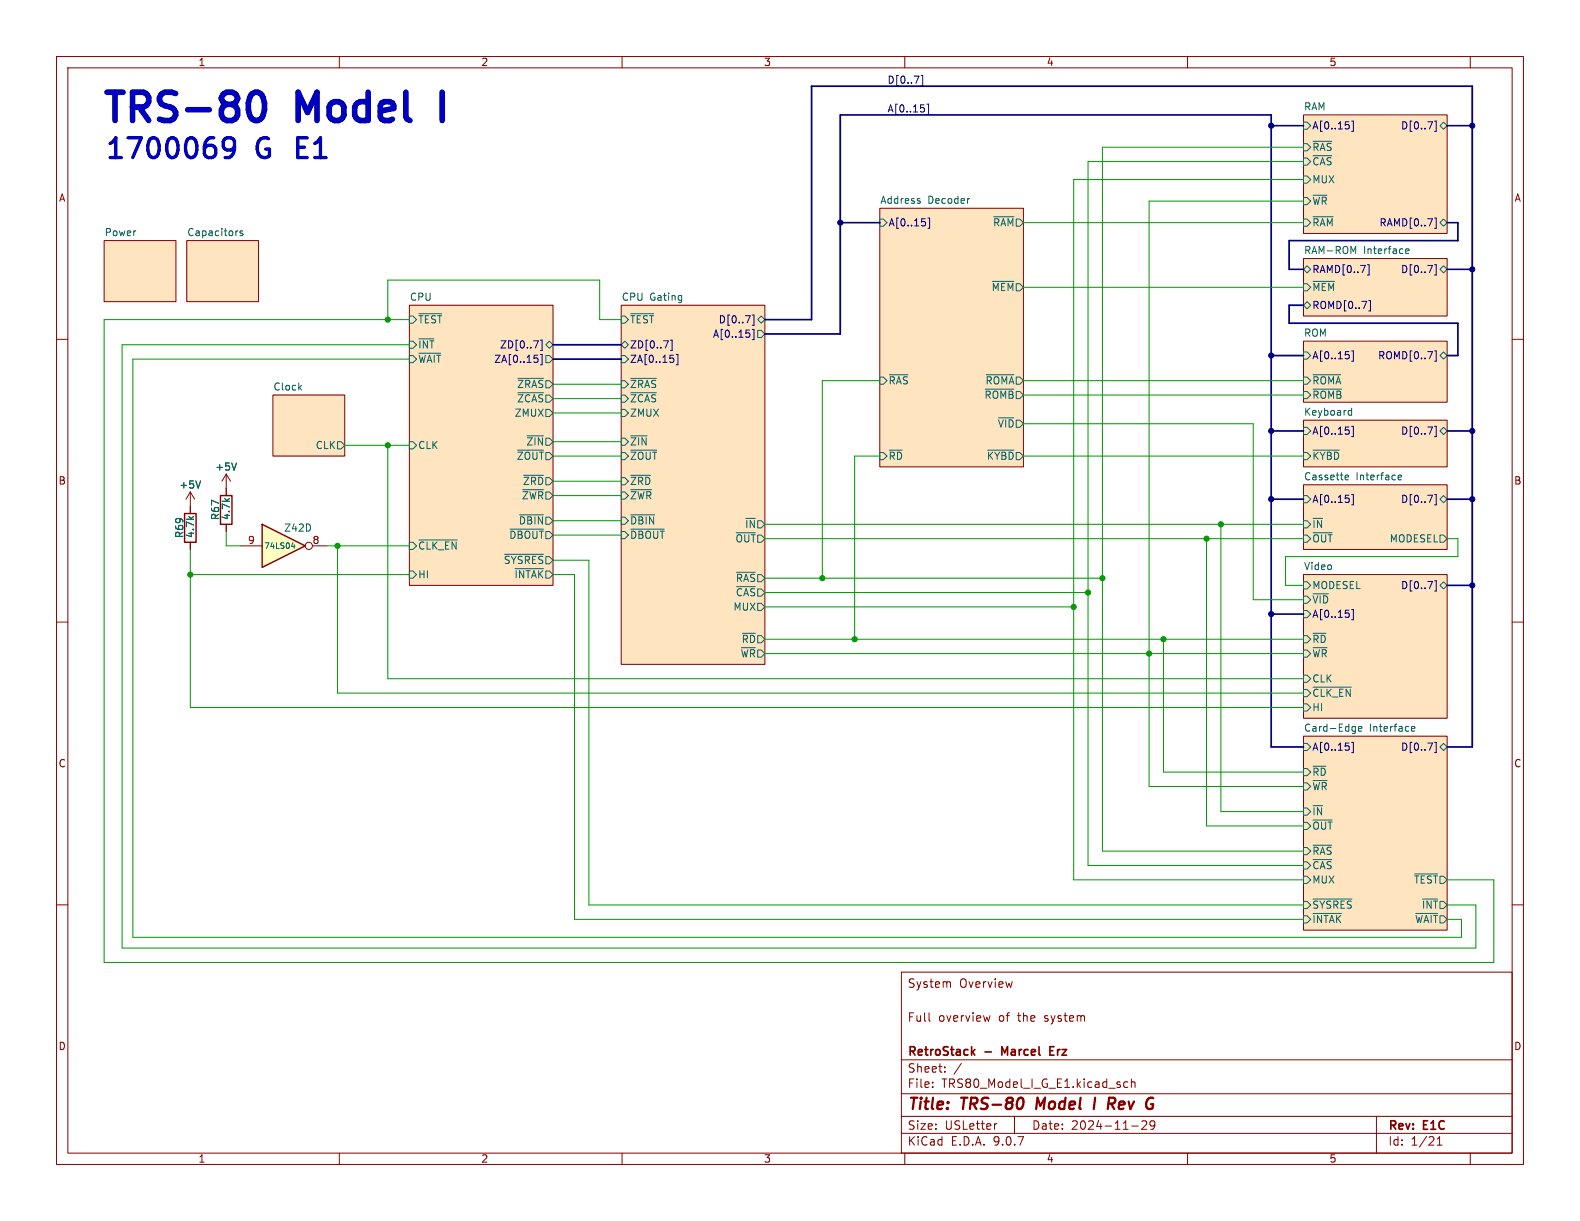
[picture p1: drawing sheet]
<svg xmlns="http://www.w3.org/2000/svg" width="279mm" height="216mm" viewBox="0 0 279 216" stroke-linecap="round" stroke-linejoin="round" font-family="sans-serif">
<g fill="none" stroke="#840000" stroke-width=".18">
<path d="M10 10h259.4v195.9h-259.4zM12 12h255.4v191.9h-255.4zM60 10v2M110 10v2M160 10v2M210 10v2M260 10v2M155.6 36.8h25.4v45.8h-25.4zM230.5 20.3h25.4v21h-25.4zM18.4 42.5h12.7v10.8h-12.7zM33 42.5h12.7v10.8h-12.7zM72.4 54h25.4v49.5h-25.4z"/>
<path d="M109.9 54h25.4v63.5h-25.4zM230.5 45.7h25.4v10.2h-25.4zM10 60h2M48.3 69.9h12.7v10.7h-12.7zM230.5 60.3h25.4v10.8h-25.4zM230.5 74.3h25.4v8.3h-25.4zM267.4 60h2M33.7 87l-.8 1.3M33.7 87l.7 1.3M33.7 87v3.8M33.7 95.9v1.3M40 83.8v3.8"/>
<path d="M40 92.7v1.3M40 83.8l-.8 1.3M40 83.8l.8 1.3M230.5 85.7h25.4v11.5h-25.4zM10 110h2M230.5 101.6h25.4v25.4h-25.4zM267.4 110h2M230.5 130.2h25.4v34.3h-25.4zM10 160h2M159.4 171.9h108v32h-108zM167.9 173.6l.2 .2v.8M175.1 179.6l-.3 1"/>
<path d="M267.4 160h2M159.4 197.4h108M159.4 193.4h108M159.4 187.4h108M164.3 180.4l.2 .2M164.9 192.1v.2M164.9 191.4v.1M167.1 189.4v.2M167.1 188.7v.1M170 188l-1.3 1.9M176.3 198.7l-.3 .1M179.4 197.4v3"/>
<path d="M199.4 191.4l-.4-.1-.3 .3v.4l.2 .2h.5M200.1 191.4l.2-.1 .3 .1 .1 .9M200.1 190.8v1.5M200.1 199.1h1.2M201.9 198.3l.6-.1 .2 .1 .1 .3-.9 1.1h.9M204.2 198.8l-.3 .3h-.3l-.2-.3 .1-.5 .4-.1 .2 .1a.99 .99 0 0 1-.3 1.4h-.3M243.4 197.4v6.5M60 203.9v2M110 203.9v2M159.4 200.4h108M160 203.9v2M210 203.9v2"/>
<path d="M254.1 202.5h.9M254.1 201.4l.5-.4v1.5M260 203.9v2"/>
</g>
<path d="M180.8 194.2a1.31 1.31 0 0 1 0 1.5M183.5 194.1l-.3 2M193.7 194.1l-.3 2M197.1 194.2a.53 .53 0 0 1 0 .8" fill="none" stroke="#840000" stroke-width=".4"/>
<path d="M172 186l.4 .6M172.4 185.6l-.6 .5M177.7 186.1l-.5-1v1.5M185.7 185.8h.5M186.4 185.1h-.7v1.5h.7" fill="none" stroke="#840000" stroke-width=".3"/>
<g fill="#ffe5bf" stroke="#ffe5bf" stroke-width=".18">
<path d="M48.3 69.9h12.7v10.7h-12.7z"/>
<path d="M230.5 130.2h25.4v34.3h-25.4z"/>
<path d="M109.9 54h25.4v63.5h-25.4z"/>
<path d="M155.6 36.8h25.4v45.8h-25.4z"/>
<path d="M230.5 20.3h25.4v21h-25.4z"/>
<path d="M230.5 45.7h25.4v10.2h-25.4z"/>
<path d="M230.5 60.3h25.4v10.8h-25.4z"/>
<path d="M230.5 101.6h25.4v25.4h-25.4z"/>
<path d="M72.4 54h25.4v49.5h-25.4z"/>
<path d="M33 42.5h12.7v10.8h-12.7z"/>
<path d="M230.5 74.3h25.4v8.3h-25.4z"/>
<path d="M230.5 85.7h25.4v11.5h-25.4z"/>
<path d="M18.4 42.5h12.7v10.8h-12.7z"/>
</g>
<g fill="none" stroke="#006464" stroke-width=".18">
<path d="M155.6 38.7h.6l.6 .7-.6 .6h-.6zM162.6 35.5l.2 .2-.2 .3M162.6 35.1l.1 .1M171.3 35.1h.2M175.7 38.3h3.6M230.5 34.9h.6l.7 .7-.7 .6h-.6zM230.5 38.7h.6l.7 .7-.7 .6h-.6zM230.5 21.6h.6l.7 .6-.7 .7h-.6zM230.5 27.9h.6l.7 .7-.7 .6h-.6zM230.5 31.1h.6l.7 .7-.7 .6h-.6zM230.5 25.4h.6l.7 .6-.7 .7h-.6zM232.2 38.3h3.5"/>
<path d="M232.2 34.5h2.5M232.2 27.5h3.3M232.2 25h3.3M254.6 22.2l.7-.6 .6 .6-.6 .7zM254.6 39.4l.7-.7 .6 .7-.6 .6zM41.9 40.8h.2M42.9 40.9l-.3-.1-.2 .2 .1 .2 .4 .1v.3h-.5M72.4 55.9h.6l.7 .6-.7 .7h-.6zM74.1 55.5h4M74.1 59.9h2.6M109.9 55.9h.6l.6 .6-.6 .7h-.6zM111.5 55.5h4.1"/>
<path d="M134 58.4h.6l.7 .7-.7 .6h-.6zM134 56.5l.6-.6 .7 .6-.7 .7zM175.5 49.8h3.8M230.5 54l.6-.7 .7 .7-.7 .6zM230.5 50.2h.6l.7 .6-.7 .6h-.6zM230.5 47.6l.6-.6 .7 .6-.7 .7zM232.2 49.8h3.8M239.3 44.5l.4-.9v1.2M248.6 44.4l.6-.1-.1-.2-.4-.1-.1 .2v.6h.5M254.6 47.6l.7-.6 .6 .6-.6 .7zM53 68.5l.3 .5M53.3 68.1l-.5 .5"/>
<path d="M59.7 78.1h.6l.7 .6-.7 .7h-.6zM72.4 60.3h.6l.7 .7-.7 .6h-.6zM72.4 78.1h.6l.7 .6-.7 .7h-.6zM72.4 62.9h.6l.7 .6-.7 .6h-.6zM74.1 62.5h3.8M91.5 79.6h4.6M91.6 69.4h4.5M91.6 66.9h4.5M93.2 77.1h2.9M96.5 72.4h.7l.6 .6-.6 .7h-.7zM96.5 61l.7-.7 .6 .7-.6 .6zM96.5 62.9h.7l.6 .6-.6 .6h-.7z"/>
<path d="M109.9 62.9h.6l.6 .6-.6 .6h-.6zM109.9 69.9h.6l.6 .6-.6 .6h-.6zM109.9 72.4h.6l.6 .6-.6 .7h-.6zM109.9 77.5h.6l.6 .6-.6 .6h-.6zM109.9 67.3h.6l.6 .6-.6 .7h-.6zM110.5 60.3l.6 .7-.6 .6-.6-.6zM111.5 69.4h4.6M111.5 77.1h2.9M111.5 79.6h4.6M111.5 66.9h4.6M155.6 66.7h.6l.6 .6-.6 .6h-.6zM157.3 79.6h2.2"/>
<path d="M157.3 66.3h3.3M174.2 68.8h5.1M174.4 66.3h4.9M174.6 79.6h4.7M176.6 73.9h2.7M230.5 66.7h.6l.7 .6-.7 .6h-.6zM230.5 62.2h.6l.7 .7-.7 .6h-.6zM230.5 69.2h.6l.7 .7-.7 .6h-.6zM230.5 75.6h.6l.7 .6-.7 .6h-.6zM232.2 79.6h4.6M232.2 68.8h5.1M232.2 66.3h4.9"/>
<path d="M238.5 73.4h.5M238.5 72.6h.5M239 72.1v1.3M254.6 62.9l.7-.7 .6 .7-.6 .6zM254.6 76.2l.7-.6 .6 .6-.6 .6zM35.5 85l-.5 1.3M41.8 81.9l-.4 1.2M72.4 95.9h.6l.7 .6-.7 .7h-.6zM74.1 95.5h6.7M89.2 98h6.9M90.2 93.6h5.9M91.9 91h4.2"/>
<path d="M92.4 86.6h3.7M92.6 84h3.5M109.9 84.5h.6l.6 .6-.6 .6h-.6zM109.9 87h.6l.6 .6-.6 .7h-.6zM109.9 80h.6l.6 .6-.6 .7h-.6zM109.9 94h.6l.6 .6-.6 .7h-.6zM109.9 91.4h.6l.6 .7-.6 .6h-.6zM111.5 84h3.5M111.5 86.6h3.7M111.5 93.6h6M111.5 91h4.3M130.2 94.2h3.4"/>
<path d="M131.9 91.7h1.7M155.6 80h.6l.6 .6-.6 .7h-.6zM230.5 80h.6l.7 .6-.7 .7h-.6zM230.5 87.6h.6l.7 .7-.7 .6h-.6zM230.5 94.6h.6l.7 .7-.7 .6h-.6zM230.5 92.1h.6l.7 .6-.7 .6h-.6zM232.2 91.7h1.7M232.2 94.2h3.4M237.9 84.8h.5M237.9 84.1l.4-.1 .2 .3-.6 .1M247.2 84.4l.6-.1v-.2l-.4-.1-.2 .2 .1 .6h.5M254.6 88.3l.7-.7 .6 .7-.6 .6z"/>
<path d="M254.6 94.6h.7l.6 .7-.6 .6h-.7zM72.4 101h.6l.7 .6-.7 .6h-.6zM91.1 100.6h5M130.3 103.7h3.3M130.3 101.2h3.3M131.3 112h2.3M134 106.7h.6l.7 .6-.7 .7h-.6zM230.5 108h.6l.7 .6-.7 .6h-.6zM230.5 102.9h.6l.7 .6-.7 .6h-.6zM230.5 119.4h.6l.7 .6-.7 .7h-.6zM230.5 112.4h.6l.7 .6-.7 .7h-.6zM230.5 105.4h.6l.7 .6-.7 .7h-.6z"/>
<path d="M230.5 114.9h.6l.7 .7-.7 .6h-.6zM232.2 112h2.3M254.6 103.5l.7-.6 .6 .6-.6 .6zM230.5 135.9h.6l.7 .6-.7 .7h-.6zM230.5 138.4h.6l.7 .7-.7 .6h-.6zM230.5 131.4h.6l.7 .7-.7 .6h-.6zM230.5 124.5h.6l.7 .6-.7 .6h-.6zM230.5 121.9h.6l.7 .7-.7 .6h-.6zM232.2 135.5h2.3M232.2 121.5h6.8M239.6 128.5h.1M239.7 128.5v1l-.1 .2"/>
<path d="M239.7 129.2l-.1 .1M240.2 128.9l.6-.1v-.3h-.4l-.2 .1 .1 .6h.5M249.6 128.9l.6-.1-.1-.3h-.3l-.2 .1 .1 .6h.4M254.6 132.1l.7-.7 .6 .7-.6 .6zM230.5 149.9h.6l.7 .6-.7 .6h-.6zM230.5 152.4h.6l.7 .6-.7 .7h-.6zM230.5 159.4h.6l.7 .6-.7 .7h-.6zM230.5 145.4h.6l.7 .7-.7 .6h-.6zM230.5 154.9h.6l.7 .7-.7 .6h-.6zM230.5 142.9h.6l.7 .6-.7 .6h-.6zM232.2 149.5h3.3M232.2 152h3.3"/>
<path d="M232.2 159h6.9M232.2 145h3.4M232.2 142.5h1.7M250.2 154.5h4M251.6 159h2.6M230.5 161.9h.6l.7 .7-.7 .6h-.6zM232.2 161.5h5M250.4 161.5h3.8"/>
</g>
<g fill="none" stroke="#000084" stroke-width=".18">
<path d="M163.6 39.3v.5M164.1 38.6h.3v1.8h-.3M238.5 22.1v.6M239 21.4h.3v1.8h-.3M253.7 21.4h.3v1.8h-.3M253.7 38.6h.3v1.8h-.3M132.5 59v.5M133 58.2h.3v1.9h-.3M133 55.7h.3v1.8h-.3M241.8 46.8h.3v1.8h-.3M242 53.2h.3v1.8h-.3M253.7 46.8h.3v1.8h-.3"/>
<path d="M94.4 60.3h.8l-.5 1.2M94.5 62.8h.6M94.9 63.3l.2 .2v.3l-.2 .3M95.6 62.7h.3v1.8h-.3M95.6 60.1h.3v1.9h-.3M117.3 60.3h.9l-.6 1.2M118.5 62.8h.6M118.6 60.1h.3v1.9h-.3M118.9 63.3l.3 .2v.3l-.3 .3M119.6 62.7h.3v1.8h-.3M238.5 62.8v.5M238.5 76.1v.6"/>
<path d="M239 62.1h.3v1.8h-.3M239 75.4h.3v1.8h-.3M253.7 62.1h.3v1.8h-.3M253.7 75.4h.3v1.8h-.3M238.5 88.2v.5M239 87.5h.3v1.8h-.3M253.7 87.5h.3v1.8h-.3M238.5 108.5v.5M239 107.8h.3v1.8h-.3M253.7 102.7h.3v1.8h-.3M238.5 132v.5M239 131.3h.3v1.8h-.3"/>
<path d="M253.7 131.3h.3v1.8h-.3"/>
</g>
<path d="M32.6 90.8h2.1v5.1h-2.1zM39 87.6h2v5.1h-2z" fill="none" stroke="#840000" stroke-width=".25"/>
<path d="M46.4 92.7l7.6 3.8-7.6 3.8z" fill="#ffffc2"/>
<path d="M46.4 92.7l7.6 3.8-7.6 3.8z" fill="none" stroke="#840000" stroke-width=".25"/>
<g fill="none" stroke="#840000" stroke-width=".18">
<path d="M33.7 89.5v1.3M33.7 95.9v1.3M40 86.4v1.2M40 92.7v1.3M42.5 96.5h3.9M55.2 96.5h2.6"/>
<circle cx="54.6" cy="96.5" r=".63"/>
</g>
<path d="M35.5 85l-.5 1.3M41.8 81.9l-.4 1.2M51.6 96.6h.6M52 96.3v.7" fill="none" stroke="#006464" stroke-width=".18"/>
<path d="M162.9 13.3h.3v1.9h-.3M163.4 19.1v.6M163.9 18.4h.3v1.8h-.3" fill="none" stroke="#000084" stroke-width=".18"/>
<g fill="none" stroke="#000084" stroke-width=".3">
<path d="M148.6 39.4h7M224.8 22.2h5.7M255.9 39.4h1.9v3.1h-29.8v5.1h2.5M255.9 22.2h4.4M135.3 59.1h13.3v-38.8h76.2v111.8h5.7M135.3 56.5h8.2v-41.3h116.8v116.9h-4.4M230.5 54h-2.5v3.2h29.8v5.7h-1.9M255.9 47.6h4.4M97.8 63.5h12.1M97.8 61h12.1M224.8 76.2h5.7M224.8 62.9h5.7"/>
<path d="M255.9 76.2h4.4M224.8 88.3h5.7M255.9 88.3h4.4M224.8 108.6h5.7M255.9 103.5h4.4"/>
</g>
<g fill="none" stroke="#009600" stroke-width=".18">
<path d="M181 39.4h49.5M230.5 26h-35.6v124.5h35.6M230.5 31.8h-40.6v123.8h40.6M230.5 28.6h-38.1v124.4h38.1M230.5 35.6h-27.3v103.5h27.3M68.6 56.5v-7h37.4v7h3.9M72.4 56.5h-54v113.7h245.8v-14.6h-8.3M181 50.8h49.5M61 78.7h11.4M68.6 78.7v41.3h161.9M72.4 63.5h-48.9v102.2h234.9v-3.1h-2.5M72.4 61h-50.8v106.6h239.4v-7.6h-5.1"/>
<path d="M97.8 73h12.1M97.8 78.1h12.1M97.8 67.9h12.1M97.8 70.5h12.1M155.6 67.3h-10.2v34.9M181 67.3h49.5M181 74.9h40.6v31.1h8.9M181 69.9h49.5M33.7 97.2v27.9h196.8M40 94v2.5h2.5M57.8 96.5h14.6M59.7 96.5v26.1h170.8"/>
<path d="M97.8 85.1h12.1M97.8 99.1h6.3v60.9h126.4M97.8 80.6h12.1M97.8 94.6h12.1M97.8 92.1h12.1M97.8 87.6h12.1M135.3 95.3h95.2M135.3 92.7h95.2M155.6 80.6h-4.5v32.4M181 80.6h49.5M213.4 95.3v50.8h17.1M215.9 92.7v50.8h14.6"/>
<path d="M255.9 95.3h1.9v3.1h-30.5v5.1h3.2M33.7 101.6h38.7M97.8 101.6h3.8v61h128.9M135.3 115.6h95.2M135.3 107.3h54.6M135.3 104.8h57.1M135.3 113h95.2M135.3 102.2h59.6M205.7 113v23.5h24.8"/>
</g>
<path d="M39.8 24.5l-.3 .5v.9l.3 .5 .3 .1h.7l.5-.3 .2-.3M41.1 24.5l.2 .2a2.85 2.85 0 0 1-.5 3l-.3 .2h-.7" fill="none" stroke="#0000c2" stroke-width=".6"/>
<path d="M43.9 18.2a1.83 1.83 0 0 1 1.2-1.9 1.28 1.28 0 0 1 1.4 1 3.9 3.9 0 0 1-.4 3.8 1.19 1.19 0 0 1-1.9-.7l-.3-1M78.2 16.3v5" fill="none" stroke="#0000c2" stroke-width="1"/>
<g fill="#009600" stroke="#009600" stroke-width=".18">
<circle cx="145.4" cy="102.2" r=".46"/>
<circle cx="151.1" cy="113" r=".46"/>
<circle cx="205.7" cy="113" r=".46"/>
<circle cx="213.4" cy="95.3" r=".46"/>
<circle cx="192.4" cy="104.8" r=".46"/>
<circle cx="194.9" cy="102.2" r=".46"/>
<circle cx="189.9" cy="107.3" r=".46"/>
<circle cx="68.6" cy="78.7" r=".46"/>
<circle cx="59.7" cy="96.5" r=".46"/>
<circle cx="68.6" cy="56.5" r=".46"/>
<circle cx="33.7" cy="101.6" r=".46"/>
<circle cx="215.9" cy="92.7" r=".46"/>
<circle cx="203.2" cy="115.6" r=".46"/>
</g>
<g fill="#000084" stroke="#000084" stroke-width=".18">
<circle cx="148.6" cy="39.4" r=".46"/>
<circle cx="260.3" cy="103.5" r=".46"/>
<circle cx="260.3" cy="88.3" r=".46"/>
<circle cx="224.8" cy="108.6" r=".46"/>
<circle cx="260.3" cy="76.2" r=".46"/>
<circle cx="224.8" cy="22.2" r=".46"/>
<circle cx="260.3" cy="47.6" r=".46"/>
<circle cx="224.8" cy="62.9" r=".46"/>
<circle cx="224.8" cy="88.3" r=".46"/>
<circle cx="224.8" cy="76.2" r=".46"/>
<circle cx="260.3" cy="22.2" r=".46"/>
</g>
<g font-size="7" fill="#0000c2">
<text x="17.8" y="22">TRS-80</text>
<text x="52.9" y="22">Model</text>
</g>
<g font-size="4.9" fill="#0000c2">
<text x="18.4" y="28.3">1700069</text>
<text x="45.5" y="28.3">G E1</text>
</g>
<g font-size="2.8" fill="#840000">
<text x="160.4" y="196.8">Title:</text>
<text x="170.1" y="196.8">TRS-80</text>
<text x="184.1" y="196.8">Model</text>
<text x="195.1" y="196.8">I</text>
<text x="198.4" y="196.8">Rev</text>
</g>
<g font-size="2.1" fill="#840000">
<text x="160.4" y="174.9">System</text>
<text x="169.6" y="174.9">Overview</text>
<text x="160.4" y="180.9">Full</text>
<text x="165.9" y="180.9">overview</text>
<text x="176.6" y="180.9">of</text>
<text x="180.2" y="180.9">the</text>
<text x="185" y="180.9">system</text>
<text x="160.4" y="189.9">Sheet:</text>
<text x="160.4" y="187.1">RetroStack</text>
<text x="174.2" y="187.1">-</text>
<text x="177.8" y="187.1">Marcel</text>
<text x="186.9" y="187.1">Erz</text>
<text x="160.4" y="192.6">File:</text>
<text x="166.5" y="192.6">TRS80_Model_I_G_E1.kicad_sch</text>
<text x="160.4" y="202.8">KiCad</text>
<text x="160.4" y="200">Size:</text>
<text x="167.1" y="200">USLetter</text>
<text x="168.1" y="202.8">E.D.A.</text>
<text x="175.7" y="202.8">9.0.7</text>
<text x="182.4" y="200">Date:</text>
<text x="189.4" y="200">2024-11-29</text>
<text x="245.4" y="200.2">Rev:</text>
<text x="245.4" y="202.8">Id:</text>
<text x="249.5" y="202.8">1/21</text>
<text x="251.8" y="200.2">E1C</text>
</g>
<g font-size="1.8" fill="#840000">
<text x="35" y="11.9">1</text>
<text x="85" y="11.9">2</text>
<text x="135" y="11.9">3</text>
<text x="185" y="11.9">4</text>
<text x="235" y="11.9">5</text>
<text x="10.3" y="35.9">A</text>
<text x="267.7" y="35.9">A</text>
<text x="10.3" y="85.9">B</text>
<text x="267.7" y="85.9">B</text>
<text x="10.3" y="135.9">C</text>
<text x="267.7" y="135.9">C</text>
<text x="10.3" y="185.9">D</text>
<text x="267.7" y="185.9">D</text>
<text x="35" y="205.8">1</text>
<text x="85" y="205.8">2</text>
<text x="135" y="205.8">3</text>
<text x="185" y="205.8">4</text>
<text x="235" y="205.8">5</text>
</g>
<g font-size="1.8" fill="#000084">
<text x="156.8" y="14.9">D[0..7]</text>
<text x="156.8" y="20">A[0..15]</text>
<text x="232" y="23.1">A[0..15]</text>
<text x="247.6" y="23.1">D[0..7]</text>
<text x="157" y="40.2">A[0..15]</text>
<text x="243.8" y="40.2">RAMD[0..7]</text>
<text x="232" y="48.5">RAMD[0..7]</text>
<text x="247.6" y="48.5">D[0..7]</text>
<text x="126" y="59.9">A[0..15]</text>
<text x="127" y="57.4">D[0..7]</text>
<text x="232" y="54.8">ROMD[0..7]</text>
<text x="87.3" y="64.4">ZA[0..15]</text>
<text x="88.3" y="61.8">ZD[0..7]</text>
<text x="111.3" y="64.4">ZA[0..15]</text>
<text x="111.3" y="61.8">ZD[0..7]</text>
<text x="232" y="63.7">A[0..15]</text>
<text x="243.6" y="63.7">ROMD[0..7]</text>
<text x="232" y="77.1">A[0..15]</text>
<text x="247.6" y="77.1">D[0..7]</text>
<text x="232" y="89.1">A[0..15]</text>
<text x="247.6" y="89.1">D[0..7]</text>
<text x="247.6" y="104.4">D[0..7]</text>
<text x="232" y="109.4">A[0..15]</text>
<text x="232" y="132.9">A[0..15]</text>
<text x="247.6" y="132.9">D[0..7]</text>
</g>
<g font-size="1.8" fill="#006464">
<text x="230.5" y="19.6">RAM</text>
<text x="232" y="29.4">~{CAS}</text>
<text x="232" y="26.9">~{RAS}</text>
<text x="232" y="32.6">MUX</text>
<text x="18.4" y="41.8">Power</text>
<text x="33" y="41.8">Capacitors</text>
<text x="155.6" y="36.1">Address</text>
<text x="164.1" y="36.1">Decoder</text>
<text x="175.5" y="40.2">~{RAM}</text>
<text x="232" y="36.4">~{WR}</text>
<text x="232" y="40.2">~{RAM}</text>
<text x="230.5" y="45">RAM-ROM</text>
<text x="241.1" y="45">Interface</text>
<text x="72.4" y="53.3">CPU</text>
<text x="109.9" y="53.3">CPU</text>
<text x="114.9" y="53.3">Gating</text>
<text x="175.3" y="51.7">~{MEM}</text>
<text x="232" y="51.7">~{MEM}</text>
<text x="73.9" y="57.4">~{TEST}</text>
<text x="111.3" y="57.4">~{TEST}</text>
<text x="230.5" y="59.6">ROM</text>
<text x="73.9" y="61.8">~{INT}</text>
<text x="73.9" y="64.4">~{WAIT}</text>
<text x="48.3" y="69.1">Clock</text>
<text x="91.3" y="71.3">~{ZCAS}</text>
<text x="91.3" y="68.8">~{ZRAS}</text>
<text x="111.3" y="71.3">~{ZCAS}</text>
<text x="111.3" y="68.8">~{ZRAS}</text>
<text x="157" y="68.2">~{RAS}</text>
<text x="174" y="70.7">~{ROMB}</text>
<text x="174.2" y="68.2">~{ROMA}</text>
<text x="232" y="68.2">~{ROMA}</text>
<text x="232" y="70.7">~{ROMB}</text>
<text x="90.9" y="73.9">ZMUX</text>
<text x="111.3" y="73.9">ZMUX</text>
<text x="176.3" y="75.8">~{VID}</text>
<text x="230.5" y="73.6">Keyboard</text>
<text x="38" y="83.4">+5V</text>
<text x="55.7" y="79.6">CLK</text>
<text x="73.9" y="79.6">CLK</text>
<text x="91.3" y="81.5">~{ZOUT}</text>
<text x="93" y="79">~{ZIN}</text>
<text x="111.3" y="79">~{ZIN}</text>
<text x="111.3" y="81.5">~{ZOUT}</text>
<text x="157" y="81.5">~{RD}</text>
<text x="174.4" y="81.5">~{KYBD}</text>
<text x="232" y="81.5">~{KYBD}</text>
<text x="31.6" y="86.6">+5V</text>
<text x="92.2" y="88.5">~{ZWR}</text>
<text x="92.4" y="86">~{ZRD}</text>
<text x="111.3" y="86">~{ZRD}</text>
<text x="111.3" y="88.5">~{ZWR}</text>
<text x="230.5" y="85">Cassette</text>
<text x="239.8" y="85">Interface</text>
<text x="32.6" y="95.2" transform="rotate(-90 32.6 95.2)">R69</text>
<text x="34.5" y="95.2" transform="rotate(-90 34.5 95.2)">4.7k</text>
<text x="39" y="92.1" transform="rotate(-90 39 92.1)">R67</text>
<text x="40.9" y="92.1" transform="rotate(-90 40.9 92.1)">4.7k</text>
<text x="50.2" y="94.2">Z42D</text>
<text x="90" y="95.5">~{DBOUT}</text>
<text x="91.7" y="92.9">~{DBIN}</text>
<text x="111.3" y="95.5">~{DBOUT}</text>
<text x="111.3" y="92.9">~{DBIN}</text>
<text x="131.7" y="93.6">~{IN}</text>
<text x="232" y="93.6">~{IN}</text>
<text x="73.9" y="97.4">~{CLK_EN}</text>
<text x="89" y="99.9">~{SYSRES}</text>
<text x="130" y="96.1">~{OUT}</text>
<text x="230.5" y="100.9">Video</text>
<text x="232" y="96.1">~{OUT}</text>
<text x="245.7" y="96.1">MODESEL</text>
<text x="73.9" y="102.5">HI</text>
<text x="90.9" y="102.5">~{INTAK}</text>
<text x="130" y="105.6">~{CAS}</text>
<text x="130" y="103.1">~{RAS}</text>
<text x="232" y="104.4">MODESEL</text>
<text x="232" y="106.9">~{VID}</text>
<text x="129.6" y="108.2">MUX</text>
<text x="131.1" y="113.9">~{RD}</text>
<text x="232" y="113.9">~{RD}</text>
<text x="130.9" y="116.4">~{WR}</text>
<text x="232" y="116.4">~{WR}</text>
<text x="232" y="126">HI</text>
<text x="232" y="123.4">~{CLK_EN}</text>
<text x="232" y="120.9">CLK</text>
<text x="230.5" y="129.5">Card-Edge</text>
<text x="242.1" y="129.5">Interface</text>
<text x="232" y="137.4">~{RD}</text>
<text x="232" y="139.9">~{WR}</text>
<text x="232" y="146.9">~{OUT}</text>
<text x="232" y="144.4">~{IN}</text>
<text x="232" y="151.4">~{RAS}</text>
<text x="232" y="153.9">~{CAS}</text>
<text x="232" y="160.9">~{SYSRES}</text>
<text x="232" y="156.4">MUX</text>
<text x="249.9" y="156.4">~{TEST}</text>
<text x="251.3" y="160.9">~{INT}</text>
<text x="232" y="163.4">~{INTAK}</text>
<text x="250.1" y="163.4">~{WAIT}</text>
</g>
<g font-size="1.8" fill="#a90000">
<text x="43.7" y="96.3">9</text>
<text x="55.2" y="96.3">8</text>
</g>
<text font-size="1.4" fill="#006464" x="46.6" y="97.2">74LS04</text>
</svg>
